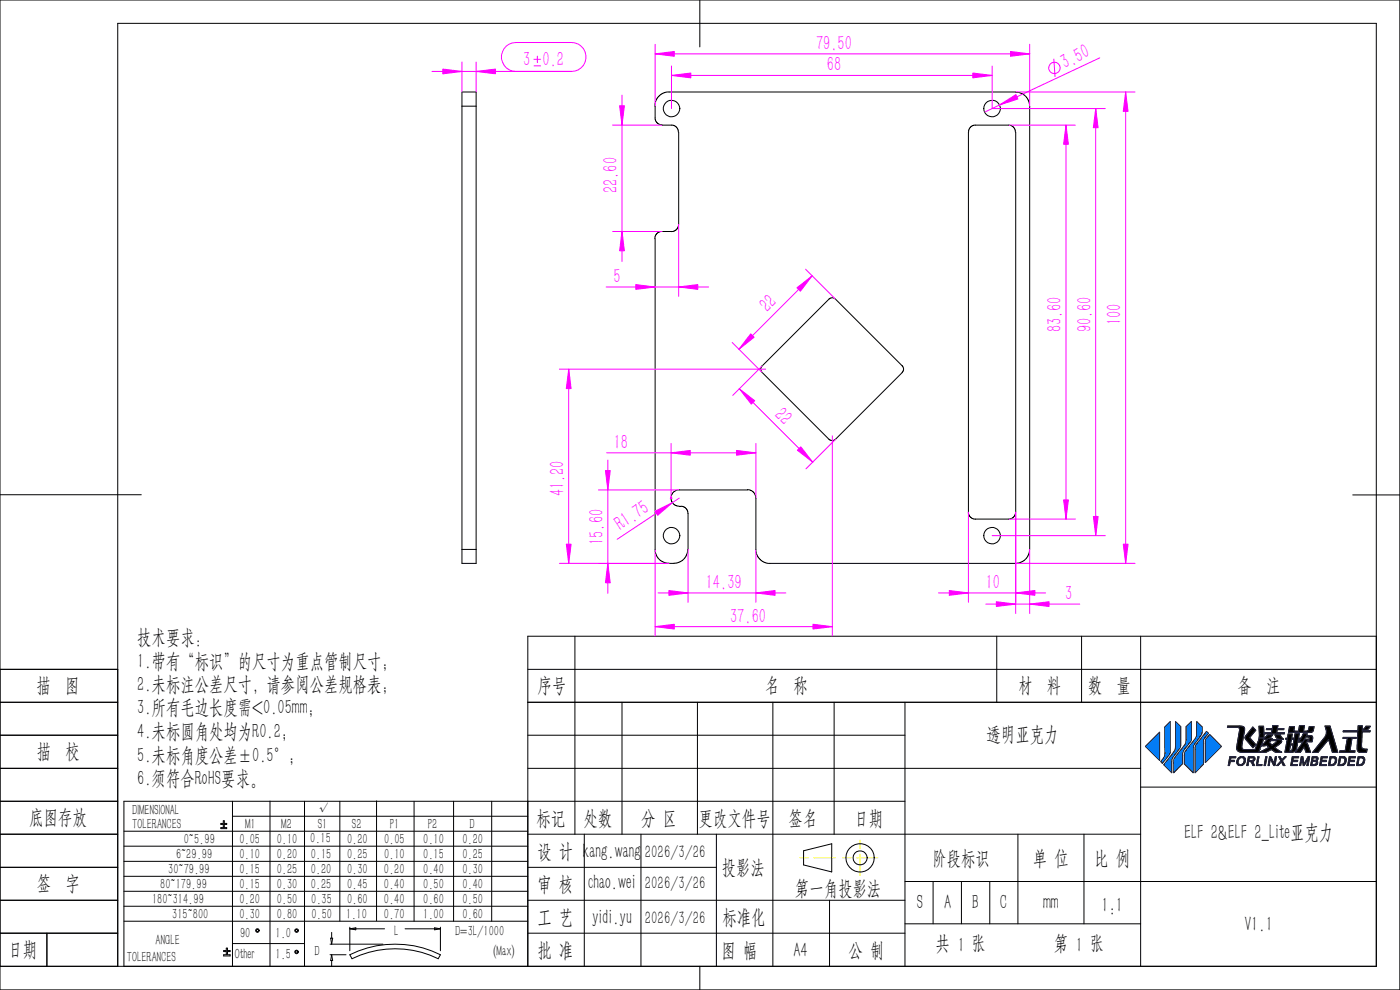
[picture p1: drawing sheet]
<svg xmlns="http://www.w3.org/2000/svg" width="297mm" height="210mm" viewBox="0 0 297 210" stroke-linecap="round" stroke-linejoin="round" font-family="sans-serif">
<path d="M182.5 178.2v1.8M169.7 181.9h1.8M172.7 181.9h4.5M178.7 181.9h1.9M181.7 181.9h4.5M182.5 181.2v4.5" fill="none" stroke="#ff0" stroke-width=".21"/>
<g fill="none" stroke="#000" stroke-width=".21">
<path d="M0 0h297v210h-297zM148.5 0v9.9M98 22.5v-3h3v3M98 22.5v94M98 22.5h3M101 22.5v94M138.9 22.5l.2-1 .6-1 .8-.6 .9-.4h74.1l1 .2 .8 .5 .7 .7 .4 .9v94.7l-.3 1.4-1.1 1.1-.8 .4-.7 .1h-52.1M139 22.5v2.9l.3 .6 .4 .3 .8 .2h2.3l.3 .2 .7 .6 .1 .7M144 28v19.6l-.2 .8-.5 .5-.8 .2M215.4 28l-.3-.9-.8-.6h-7.7l-.7 .5-.4 .6-.1 81.4 .6 .9 1 .3M215.5 28v80.6l-.2 .6-.4 .6-.9 .4M139 50.6v66.4l.5 1.2 .8 .8 1.1 .5h1.6l1-.2 .9-.6 .7-.8 .3-1.4"/>
<path d="M142.5 49.1l-2.7 .1-.7 .6-.2 .8M191.4 77.6l.3 .5-.1 .6-.2 .3-14.3 14.3-.5 .2-.6-.2-14.5-14.4-.1-.5 .1-.7 14.5-14.4 .4-.1 .7 .1 14.3 14.3M0 104.9h30M98 116.5v3h3v-3M98 116.5h3M144.1 107.4h.3M144.4 107.4l.9 .3 .6 .8 .1 8M158.6 103.8l1.1 .5 .6 1 .1 11.7 .1 .5 .4 .8 .6 .7 .8 .4 1.1 .1M158.6 103.9h-14.9l-.5 .2-.5 .5-.4 1.1 .3 .9 .4 .5 1.1 .3M207 110.1h7M287 105h10M122 135v42"/>
<path d="M211.5 135v14M229.4 135v14M242 135v70M292 135h-180v70M0 142h25M0 149h25M0 156h25M112 142h180M112 149h180M112 156h80M132 149v28M148 149v28"/>
<path d="M164 149v56M177 149v28M192 149v56M0 163h25M0 170h25M0 177h25M26.3 176.3h85.7M26.3 179.5h85.7M46.9 175.6h1.2v.2h-1.2zM47.4 174.1h.2v.6h.5v.2h-.5v.5h-.2v-.5h-.5v-.2h.5zM49.3 173.1h62.7M49.3 170v35"/>
<path d="M57.3 169.9v35M64.6 170v34.9M72.1 170v25.4M79.9 169.9v25.4M87.8 170v25.4M96.2 170v25.4M104.3 170v25.4M112 163h130M112 177h130M124 177v28M136 177v28M152 177v28"/>
<path d="M192 170h-165.7v35M215.9 177v19M230 177v19M242 167h50M0 184h25M0 191h25M0 198h25M9.9 198v7M26.3 182.7h85.7M26.3 185.9h85.7M26.3 189.1h85.7M26.3 192.2h85.7"/>
<path d="M26.3 195.4h85.7M70.1 199h.5l-.2 1.3zM70.4 197.8v1.2M74.2 197l1.3-.2v.4zM74.2 196.7v5M74.2 197h7.4M85.9 197h7.5M92.2 196.8l1.2 .2-1.2 .2zM93.4 196.7v5M112 184h40M112 191h80M112 198h80"/>
<path d="M170.5 180.5l5.9-1.5v6l-5.9-1.5zM176 191v14M192 196h50M192 187h100M198 187v9M204 187v9M210 187v9M0 205h292v-200h-267v200M47.5 201.6h.5v-.5h.3v.5h.5v.2h-.5v.6h-.3v-.6h-.5zM47.5 202.5h1.3v.3h-1.3zM49.3 200.2h15.3M70 200.3h11.2"/>
<path d="M70 202.5h3.4M70.4 202.5l.2 1.3h-.5zM70.4 203.8v1.2M74.2 202.5a21.7 21.7 0 0 1 19.2 0l-.4 .9a20.8 20.8 0 0 0-18.3 0zM148.5 205v5"/>
<circle cx="142.5" cy="23" r="1.76"/>
<circle cx="210.5" cy="23" r="1.75"/>
<circle cx="142.5" cy="113.6" r="1.75"/>
<circle cx="210.5" cy="113.6" r="1.75"/>
<circle cx="54.6" cy="197.4" r=".25"/>
<circle cx="54.6" cy="197.4" r=".38"/>
<circle cx="62.9" cy="197.4" r=".24"/>
<circle cx="62.9" cy="197.4" r=".37"/>
<circle cx="182.5" cy="182" r="3"/>
<circle cx="182.5" cy="182" r="1.51"/>
<circle cx="62.9" cy="201.9" r=".23"/>
<circle cx="62.9" cy="201.9" r=".37"/>
</g>
<g fill="#0080ff" stroke="#0080ff" stroke-width=".21">
<path d="M243 158.3l3-3v6z"/>
<path d="M256.6 155.8l2.5 2.5-3.4 3.5v-4.7z" fill-rule="evenodd"/>
<path d="M247.1 154.2l1.1-1.1v6.6l-1.6 2.2-.3-.4 .7-.9 .1-.7z" fill-rule="evenodd"/>
<path d="M255.9 155.2l.5 .3-1 1.3-.1 .4v4.9l-1.8 1.8v-5.5l.2-.5z" fill-rule="evenodd"/>
<path d="M253.9 153.1l1.1 1.1v1.3l-.2 .6-1.5 1.8-.2 .6v5.4l-1.9-1.8v-2.1l.5-1 2.1-2.7z" fill-rule="evenodd"/>
<path d="M251.6 154.1l1.1-1v3.9l-1.8 2.5-.1 2.6-1.8 1.8 .1-3 2.5-3.4z" fill-rule="evenodd"/>
<path d="M249.4 153.1l1.1 1v4.1l-1.8 2.7-.1 3-1.7-1.7 2.4-3.2z" fill-rule="evenodd"/>
</g>
<g fill="#000" stroke="#000" stroke-width=".21">
<path d="M265.8 154.2l.6 .7-1.3 1.6 1.3 1.4-.6 .7-1.7-2.1 .1-.4z" fill-rule="evenodd"/>
<path d="M267.1 154.1h1v2.4h-1z" fill-rule="evenodd"/>
<path d="M268.1 156.8h.8l-1.4 1.4zM260.4 154v.3h2.2l.4 .3-.6 3.4a1.11 1.11 0 0 0 .2 1.3 1.11 1.11 0 0 0 1.3 .3h3.1l.5-1.4h.7l.5-.1 .5 .4-2 1.1h1.4l1.1-.6 .9 .6h1.3l-1.5-1 1.3-1a.37 .37 0 0 0 .1-.5 .37 .37 0 0 0-.4-.2h-1.6l.2-.2h-.8l.3-.2 .5-.6h-1.1l-.8 .8v-.1h-1l-.9 2.4h-2.4l-.4-.4v-.4l.6-3.5a.74 .74 0 0 0-1-.7zM269.6 157.1h1a.21 .21 0 0 1 .2 .2 .21 .21 0 0 1-.2 .2l-.3 .2a.55 .55 0 0 1-.5 .3 .55 .55 0 0 1-.5-.5z" fill-rule="evenodd"/>
<path d="M268.7 154.6h1.2l.1-.7h1.1l-.1 .7h1.4l-.1 .2h-1.4l-.1 .6h1.7v.3h-4.2v-.3h1.4l.2-.6h-1.3z" fill-rule="evenodd"/>
<path d="M270.5 155.9h1.1l.7 .9-1.3-.1z" fill-rule="evenodd"/>
<path d="M274 156.8h.5l-.1 1h-.6zM273.8 158h.5l-.2 1.2-.5 .1zM273.3 155.7l-.2 .9h-.3v.2h.3l-.5 2.8h1.7l.4-.2 .3-.5 .4-2.1h.5l-.4 .6h.9l.6-1.1h.6l.1 .1-.1 1h.7l.2-.9-.1-.3-1.2-.2 .1-.3h-.8l-.5 .9h-.5l.1-1h-.9l-.1 1h-.6l.2-.9z" fill-rule="evenodd"/>
<path d="M276.8 156.8h.7l-.4 .8h.2l.7 2h-.9l-.5-1.1-.8 1.1h-1z" fill-rule="evenodd"/>
<path d="M273.6 154.1h1l-.1 .8 .1 .2h.9l.2-1.2h1l-.2 1.2 1-.1 .2-.9h1.1l-.2 1-.4 .3h-4.9z" fill-rule="evenodd"/>
<path d="M281.1 154h1.1l1.6 5.6h-1.1l-.8-2.8-2.3 2.8h-1.1l2.7-3.4 .2-1.2z" fill-rule="evenodd"/>
<path d="M284.9 156.4h2.8v.2h-.9l-.4 2.7h1v.3h-3.2l.1-.3h1.1l.4-2.7h-.9z" fill-rule="evenodd"/>
<path d="M285 155h3.1v-1h.9v1h1.7l-.1 .2h-1.6l-.2 3.3 .3 .3 .9 .1-.1 .7h-1.5l-.5-.5 .1-3.9h-3.1z" fill-rule="evenodd"/>
<path d="M289.8 154.1h.9a1.23 1.23 0 0 1-1.6 .8z" fill-rule="evenodd"/>
<path d="M260.9 160.5h1.3l-.1 .2h-1l-.1 .6h.9l-.1 .2h-.8l-.2 .9h-.2z" fill-rule="evenodd"/>
<path d="M262.7 160.8l-.3 .7 .1 .6 .4 .3 .8-.1 .5-.7-.1-.9-.3-.2h-.6zM262.9 160.9l.3-.2h.4l.3 .3v.8l-.5 .4h-.5l-.2-.3-.1-.4z" fill-rule="evenodd"/>
<path d="M265 160.7h.6a.33 .33 0 0 1 .4 .4 .33 .33 0 0 1-.5 .2h-.6zM264.8 160.5l-.3 1.9h.3l.1-.9 .5 .1 .4 .8h.3l-.5-.9 .5-.3 .1-.5-.2-.2z" fill-rule="evenodd"/>
<path d="M266.8 160.5h.3l-.3 1.7h.9v.2h-1.2z" fill-rule="evenodd"/>
<path d="M268.5 160.5h.3l-.4 1.9h-.2z" fill-rule="evenodd"/>
<path d="M269.3 160.5h.3l.7 1.5 .3-1.5h.2l-.3 1.9h-.3l-.7-1.5-.3 1.5h-.2z" fill-rule="evenodd"/>
<path d="M271.3 160.5h.3l.3 .7 .7-.7h.2l-.8 .9 .6 1h-.4l-.3-.8-.8 .8h-.3l.9-1z" fill-rule="evenodd"/>
<path d="M274.2 160.5h1.3v.2h-1.1l-.1 .6h1v.2h-1.1l-.1 .7h1.2l-.1 .2h-1.4z" fill-rule="evenodd"/>
<path d="M276.1 160.5h.3l.2 1.6 .9-1.6h.3l-.3 1.9h-.3l.3-1.6-.8 1.6h-.2l-.3-1.6-.3 1.6h-.2z" fill-rule="evenodd"/>
<path d="M278.6 160.7h.4a.3 .3 0 0 1 .4 .4 .3 .3 0 0 1-.5 .2h-.4zM278.4 160.5l-.4 1.9 1.1-.1 .4-.4v-.3l-.2-.2 .3-.3v-.4l-.3-.2zM278.4 161.5h.4a.33 .33 0 0 1 .5 .3 .33 .33 0 0 1-.5 .3l-.5 .1z" fill-rule="evenodd"/>
<path d="M280.3 160.5h1.3v.2h-1.1l-.1 .6h1l-.1 .2h-1l-.1 .7h1.2l-.1 .2h-1.3z" fill-rule="evenodd"/>
<path d="M282.2 160.5l-.4 1.9 1.1-.1 .4-.2 .2-.4v-.8l-.3-.4zM282.4 160.7h.6l.3 .3v.6l-.5 .5-.7 .1z" fill-rule="evenodd"/>
<path d="M284.2 160.5l-.4 1.9 1.2-.1 .5-.5v-.9l-.3-.4zM284.4 160.7h.7l.2 .3-.1 .8-.3 .3-.8 .1z" fill-rule="evenodd"/>
<path d="M286.2 160.5h1.4l-.1 .2h-1.1l-.1 .6h1.1l-.1 .2h-1l-.1 .7h1.1v.2h-1.4z" fill-rule="evenodd"/>
<path d="M288.1 160.5l-.3 1.9 1.1-.1 .5-.5 .1-.9-.4-.4zM288.3 160.7h.7l.3 .3-.2 .8-.3 .3-.7 .1z" fill-rule="evenodd"/>
</g>
<g fill="none" stroke="#212142" stroke-width=".21">
<path d="M243 158.3l3-3v6zM247.1 154.2l1.1-1.1v6.5l-1.6 2.3-.3-.4 .2-.3a1.96 1.96 0 0 0 .6-1.9zM249.4 153.1l1.1 1v4l-.1 .4-.6 .8a2.8 2.8 0 0 0-1.2 2.3v2.3l-1.7-1.7 1.9-2.4a2.33 2.33 0 0 0 .6-1.6zM251.6 154.1l1.1-1v3.9l-.9 1.3a2.73 2.73 0 0 0-.9 2.8l-.1 1-1.8 1.8v-2a2.45 2.45 0 0 1 .9-2l.5-.7a3 3 0 0 0 1.2-2.4zM253.9 153.1l1.1 1.1a3.1 3.1 0 0 1-1 2.9l-.8 1.1-.1 .6v5.1l-1.9-1.8 .2-2.6 1.3-1.8a4.1 4.1 0 0 0 1.2-3.6zM255.9 155.2l.5 .3-.5 .6a1.52 1.52 0 0 0-.6 1.4v4.6l-1.8 1.8v-5.4l.3-.6zM256.6 155.8l2.5 2.5-3.4 3.5v-4.6l.1-.4zM265.8 154.2l.6 .7-1.3 1.6 1.3 1.4-.6 .7-1.6-1.8-.1-.4zM267.1 154.1h1v2.4h-1zM267.2 155.6h.1M267.2 159h.1M267.5 158.2l1.2-.1 .5 .4-2 1.1h1.4l1.1-.6 .9 .6h1.3l-1.5-1 1.4-1.1 .1-.2-.2-.3-1.9-.1 .2-.2h-.8l.8-.8h-1.1l-.8 .8v-.1h-1l-.9 2.4h-2.5l-.3-.6 .6-3.9-.5-.4-3.1-.1v.3h1.9l.6 .1 .1 .5-.7 3.9a1.3 1.3 0 0 0 1.6 .8h3.1l.2-.6"/>
<path d="M267.5 158.2l-.3 .8M268.1 156.8h.8l-1.4 1.4M268.1 156.8l-.6 1.4M268.1 156.8h.1M268.7 154.6h1.2l.1-.7h1.1l-.1 .7h1.4l-.1 .2h-1.4l-.1 .6h1.7v.3h-4.2v-.3h1.4l.2-.6h-1.3zM269.6 157.1l1.2 .1-1 .9-.5-.6zM270.5 155.9h1.1l.7 .9a1.35 1.35 0 0 1-1.6-.4zM273.3 155.7h.9l-.2 .9h.6l.1-1h.9l-.1 1h.5l.5-.9h.8l-.1 .3h.9a.71 .71 0 0 1 .3 1l-.1 .4h-.7l.1-.9-.2-.2h-.5l-.6 1.1h-.9l.4-.6h-.5l-.4 2.1a1.24 1.24 0 0 1-1.5 .7h-.9l.5-2.8h-.3v-.2h.3zM273.6 154.1h1l-.1 .9 .3 .1h.7l.2-1.2h1l-.2 1.2 .9-.1 .3-.9h1.1l-.4 1.1-.7 .2h-4.4zM273.8 158h.5l-.3 1.2-.4 .1zM274 156.8h.5l-.1 1h-.6zM276.8 156.8h.7l-.4 .8h.2l.7 2h-.9l-.5-1.1-.8 1.1h-1z"/>
<path d="M281.1 154h1.1l1.6 5.6h-1.1l-.8-2.8-2.3 2.8h-1.1l2.5-3.1a2.28 2.28 0 0 0 .1-2.5zM284.9 156.4h2.8v.2h-.9l-.4 2.7h1v.3h-3.2l.1-.3h1.1l.4-2.7h-.9zM285 155h3.1v-1h.9v1h1.7l-.1 .2h-1.6l-.1 2a2.03 2.03 0 0 0 .2 1.6l.9 .1-.1 .7-1.7-.1a2.06 2.06 0 0 1-.2-1.6v-2.7h-3.1zM289.8 154.1h.9a1.24 1.24 0 0 1-1.6 .8zM260.9 160.5h1.3l-.1 .2h-1l-.1 .6h.9l-.1 .2h-.8l-.2 .9h-.2zM262.8 160.7a.83 .83 0 0 1 1.2 0 .83 .83 0 0 1 .1 1.1 .9 .9 0 0 1-1.5 .4 .9 .9 0 0 1 .2-1.5zM262.9 160.9a.64 .64 0 0 1 .9 0 .64 .64 0 0 1 .1 .9 .65 .65 0 0 1-1 .4 .65 .65 0 0 1-.1-1zM264.8 160.5h.8a.52 .52 0 0 1 .7 .6 .52 .52 0 0 1-.7 .4l.5 .9h-.3l-.5-.9h-.4l-.1 .9h-.3zM265 160.7h.8a.33 .33 0 0 1 .1 .5 .33 .33 0 0 1-.4 .1h-.6zM266.8 160.5h.3l-.3 1.7h.9v.2h-1.2zM268.5 160.5h.3l-.4 1.9h-.2zM269.3 160.5h.3l.7 1.5 .3-1.5h.2l-.3 1.9h-.3l-.7-1.5-.3 1.5h-.2z"/>
<path d="M271.3 160.5h.3l.3 .7 .7-.7h.2l-.8 .9 .6 1h-.4l-.3-.8-.8 .8h-.3l.9-1zM274.2 160.5h1.3v.2h-1.1l-.1 .6h1v.2h-1.1l-.1 .7h1.2l-.1 .2h-1.4zM276.1 160.5h.3l.2 1.6 .9-1.6h.3l-.3 1.9h-.3l.3-1.6-.8 1.6h-.2l-.3-1.6-.3 1.6h-.2zM278.4 160.5h.7a.44 .44 0 0 1 .5 .3 .44 .44 0 0 1-.3 .6 .59 .59 0 0 1 .1 .7 .59 .59 0 0 1-.7 .3h-.7zM278.4 161.5h.4a.36 .36 0 0 1 .5 .4 .36 .36 0 0 1-.5 .3h-.5zM278.6 160.7h.5a.3 .3 0 0 1 .2 .4 .3 .3 0 0 1-.4 .2h-.4zM280.3 160.5h1.3v.2h-1.1l-.1 .6h1l-.1 .2h-1l-.1 .7h1.2l-.1 .2h-1.3zM282.2 160.5h.6a.81 .81 0 0 1 .8 .5 .81 .81 0 0 1-.3 1l-.1 .1a1.54 1.54 0 0 1-1.4 .3zM282.4 160.7h.3a.71 .71 0 0 1 .7 .7 .71 .71 0 0 1-.7 .7l-.6 .1zM284.2 160.5h.6a.81 .81 0 0 1 .8 .5 .81 .81 0 0 1-.2 1l-.2 .1a1.54 1.54 0 0 1-1.4 .3zM284.4 160.7h.4a.71 .71 0 0 1 .6 .7 .71 .71 0 0 1-.6 .7l-.7 .1zM286.2 160.5h1.4l-.1 .2h-1.1l-.1 .6h1.1l-.1 .2h-1l-.1 .7h1.1v.2h-1.4z"/>
<path d="M288.1 160.5h.7a.73 .73 0 0 1 .7 .4 .73 .73 0 0 1-.1 .8l-.3 .4a1.54 1.54 0 0 1-1.3 .3zM288.3 160.7h.6a.74 .74 0 0 1 .4 .7 .74 .74 0 0 1-.5 .7l-.7 .1z"/>
</g>
<g fill="none" stroke="#f0f" stroke-width=".21">
<path d="M91.7 15.2h29.5a3.1 3.1 0 0 0 3.1-3.1 3.1 3.1 0 0 0-3.1-3.1h-11.8a3.1 3.1 0 0 0-3 3.1 3.1 3.1 0 0 0 3 3.1M98 13.2v6.3M101 13.2v6.3M113.3 14h1.4M113.3 12.6h1.4M114 11.9v1.4M139 9.4v13.1M139 11.4h79.4M142.5 16h68M142.5 14v9M210.5 14v9h24M215.5 19.5h25.3"/>
<path d="M218.4 9.4v13.1M223.6 12.5l.2 3.8M233.3 12.3l-24.4 11.5M238.8 19.5v100M130 26.5h10.5M132 20.2v35.3M214 26.5h14.1M226.1 26.5v83.6M232.5 23v90.6M130 49.1h10.5M144 47.6v15.3M170.9 57.1l6.3 6.4"/>
<path d="M172.3 58.5l-15.5 15.6M118.7 78.3h43.7M120.6 78.3v41.2M128.6 60.9h21.7M155.3 72.6l6.4 6.4M161.7 77.6l-6.3 6.3M128.7 96.1h31.7M128.9 97.6v28.3M142.4 94.1v11.7M156.8 82.5l15.6 15.5M160.4 94.1v11.6M176.6 92.5v42.5"/>
<path d="M177.2 93.2l-6.2 6.2M118.7 119.5h23.2M127 103.9h17.1M139 116.5v18.5M142.2 105.7h.3M142.2 105.5l.3 .3M142.5 105.5l-.3 .3M144.1 105.7l-13.2 8.7M146 116.5v11.3M160.4 116.5v11.3M205.4 108.6v19.2M210.5 113.6h24"/>
<path d="M214 110.1h14.1M215.5 119.5h25.3M215.5 108.6v21.5M218.4 116.5v13.6M139 132.9h37.6M139.6 125.8h27.1M199.1 125.8h22.7M209.1 128.1h20"/>
<circle cx="223.7" cy="14.4" r="1.21"/>
</g>
<g fill="#f0f" stroke="#f0f" stroke-width=".21">
<path d="M142.4 96.1l4-.6v1.1z"/>
<path d="M156.3 95.5l4.1 .6-4.1 .5z"/>
<path d="M169.2 95.5l.7-.7 2.5 3.2z"/>
<path d="M156.8 82.5l3.3 2.5-.7 .7z"/>
<path d="M139 132.9l4-.5v1z"/>
<path d="M172.5 132.4l4.1 .5-4.1 .5z"/>
<path d="M120.1 115.4h1.1l-.6 4.1z"/>
<path d="M120.6 78.3l.6 4.1h-1.1z"/>
<path d="M206.4 15.5l4.1 .5-4.1 .5z"/>
<path d="M142.5 16l4.1-.5v1z"/>
<path d="M214.4 10.9l4 .5-4 .5z"/>
<path d="M139 11.4l4-.5v1z"/>
<path d="M225.6 106h1.1l-.6 4.1z"/>
<path d="M232.5 23l.5 4.1h-1.1z"/>
<path d="M226.1 26.5l.6 4.1h-1.1z"/>
<path d="M231.9 109.6h1.1l-.5 4z"/>
<path d="M238.3 115.4h1l-.5 4.1z"/>
<path d="M212 22.3l3.5-2.2 .4 .9z"/>
<path d="M238.8 19.5l.5 4.1h-1z"/>
<path d="M215.5 125.8l4-.5v1z"/>
<path d="M201.4 125.3l4 .5-4 .5z"/>
<path d="M218.4 128.1l4.1-.5v1.1z"/>
<path d="M211.4 127.6l4.1 .5-4.1 .6z"/>
<path d="M132 49.1l.5 4.1h-1.1z"/>
<path d="M131.4 22.4h1.1l-.5 4.1z"/>
<path d="M134.9 60.4l4.1 .5-4.1 .5z"/>
<path d="M141.9 125.3l4.1 .5-4.1 .5z"/>
<path d="M144 60.9l4-.5v1z"/>
<path d="M160.4 125.8l4-.5v1z"/>
<path d="M128.9 119.5l.6 4.1h-1.1z"/>
<path d="M138.9 108.5l3.7-1.9-3.1 2.7z"/>
<path d="M128.4 99.8h1.1l-.6 4.1z"/>
<path d="M159.3 70.8l.7 .7-3.2 2.6z"/>
<path d="M169.1 61l3.2-2.5-2.5 3.3z"/>
<path d="M101 15.2l4.1-.6v1.1z"/>
<path d="M93.9 14.6l4.1 .6-4.1 .5z"/>
</g>
<g font-size="4.4" fill="#f0f">
<text x="173.1" y="10.6">79.50</text>
<text x="111" y="13.9">3</text>
<text x="115.1" y="13.9">0.2</text>
<text x="175.4" y="15.2">68</text>
<text x="225.9" y="14.6" transform="rotate(-25 225.9 14.6)">3.50</text>
<text x="131" y="41" transform="rotate(-90 131 41)">22.60</text>
<text x="130.1" y="60">5</text>
<text x="162.9" y="66.5" transform="rotate(-45 162.9 66.5)">22</text>
<text x="225.2" y="70.5" transform="rotate(-90 225.2 70.5)">83.60</text>
<text x="231.5" y="70.5" transform="rotate(-90 231.5 70.5)">90.60</text>
<text x="237.9" y="69" transform="rotate(-90 237.9 69)">100</text>
<text x="164.1" y="88.3" transform="rotate(45 164.1 88.3)">22</text>
<text x="130.2" y="95.2">18</text>
<text x="119.7" y="105.3" transform="rotate(-90 119.7 105.3)">41.20</text>
<text x="131.7" y="112.7" transform="rotate(-33 131.7 112.7)">R1.75</text>
<text x="128" y="115.6" transform="rotate(-90 128 115.6)">15.60</text>
<text x="149.7" y="124.9">14.39</text>
<text x="209.1" y="124.9">10</text>
<text x="226" y="127.3">3</text>
<text x="154.9" y="132.1">37.60</text>
</g>
<g font-size="4.4">
<text x="29.1" y="136.6">技术要求：</text>
<text x="29.1" y="141.6">1.带有“标识”的尺寸为重点管制尺寸；</text>
<text x="7.7" y="146.8">描 图</text>
<text x="29.1" y="146.6">2.未标注公差尺寸，请参阅公差规格表；</text>
<text x="114" y="146.8">序号</text>
<text x="162.3" y="146.8">名 称</text>
<text x="216" y="146.8">材 料</text>
<text x="230.8" y="146.8">数 量</text>
<text x="262.5" y="146.8">备 注</text>
<text x="29.1" y="151.6">3.所有毛边长度需&lt;0.05mm；</text>
<text x="7.8" y="160.8">描 校</text>
<text x="29.1" y="156.5">4.未标圆角处均为R0.2；</text>
<text x="29.1" y="161.5">5.未标角度公差±0.5°；</text>
<text x="209.3" y="157.2">透明亚克力</text>
<text x="29.1" y="166.5">6.须符合RoHS要求。</text>
<text x="6.2" y="174.8">底图存放</text>
<text x="113.8" y="175">标记</text>
<text x="123.8" y="175">处数</text>
<text x="136" y="175">分 区</text>
<text x="148.2" y="175">更改文件号</text>
<text x="167.3" y="175">签名</text>
<text x="181.3" y="175">日期</text>
<text x="251.2" y="178.1">ELF 2&amp;ELF 2_Lite亚克力</text>
<text x="114" y="182">设 计 kang.wang</text>
<text x="153.1" y="185.5">投影法</text>
<text x="197.8" y="183.5">阶段标识</text>
<text x="219.1" y="183.5">单 位</text>
<text x="232.2" y="183.5">比 例</text>
<text x="7.8" y="188.8">签 字</text>
<text x="114" y="188.9">审 核</text>
<text x="124.8" y="188.6">chao.wei</text>
<text x="168.7" y="190">第一角投影法</text>
<text x="114" y="196">工 艺</text>
<text x="125.6" y="196">yidi.yu</text>
<text x="153.2" y="196">标准化</text>
<text x="194.5" y="192.9">S</text>
<text x="200.3" y="192.9">A</text>
<text x="206.2" y="192.9">B</text>
<text x="212.1" y="192.9">C</text>
<text x="221.3" y="192.9">mm</text>
<text x="233.7" y="193.5">1:1</text>
<text x="264" y="197.5">V1.1</text>
<text x="1.8" y="202.8">日期</text>
<text x="114" y="202.9">批 准</text>
<text x="153.1" y="202.9">图 幅</text>
<text x="168.3" y="202.9">A4</text>
<text x="180" y="202.9">公 制</text>
<text x="198.5" y="201.5">共 1 张</text>
<text x="223.6" y="201.5">第 1 张</text>
</g>
<g font-size="3.9">
<text x="136.8" y="181.9">2026/3/26</text>
<text x="136.8" y="188.6">2026/3/26</text>
<text x="136.8" y="195.9">2026/3/26</text>
</g>
<g font-size="3.1">
<text x="28.1" y="172.9">DIMENSIONAL</text>
<text x="67.6" y="172.3">√</text>
<text x="28.1" y="175.8">TOLERANCES</text>
<text x="39" y="179">0~5.99</text>
<text x="50.8" y="179">0.05</text>
<text x="52" y="175.8">M1</text>
<text x="58.7" y="179">0.10</text>
<text x="59.6" y="175.8">M2</text>
<text x="65.8" y="178.9">0.15</text>
<text x="67.4" y="175.8">S1</text>
<text x="73.6" y="178.9">0.20</text>
<text x="74.6" y="175.8">S2</text>
<text x="81.5" y="179">0.05</text>
<text x="82.7" y="175.8">P1</text>
<text x="89.8" y="179">0.10</text>
<text x="90.8" y="175.8">P2</text>
<text x="98.1" y="179">0.20</text>
<text x="99.6" y="175.8">D</text>
<text x="35.7" y="185.3">30~79.99</text>
<text x="37.3" y="182.2">6~29.99</text>
<text x="50.8" y="185.3">0.15</text>
<text x="50.8" y="182.2">0.10</text>
<text x="58.7" y="185.3">0.25</text>
<text x="58.7" y="182.2">0.20</text>
<text x="65.9" y="182.2">0.15</text>
<text x="65.9" y="185.3">0.20</text>
<text x="73.6" y="185.3">0.30</text>
<text x="73.6" y="182.2">0.25</text>
<text x="81.4" y="185.4">0.20</text>
<text x="81.5" y="182.2">0.10</text>
<text x="89.8" y="185.4">0.40</text>
<text x="89.8" y="182.2">0.15</text>
<text x="98.1" y="185.4">0.30</text>
<text x="98.1" y="182.2">0.25</text>
<text x="32.3" y="191.8">180~314.99</text>
<text x="34" y="188.6">80~179.99</text>
<text x="50.8" y="191.8">0.20</text>
<text x="50.8" y="188.6">0.15</text>
<text x="58.7" y="191.8">0.50</text>
<text x="58.7" y="188.6">0.30</text>
<text x="65.9" y="188.6">0.25</text>
<text x="66" y="191.8">0.35</text>
<text x="73.6" y="188.5">0.45</text>
<text x="73.6" y="191.7">0.60</text>
<text x="81.4" y="191.8">0.40</text>
<text x="81.4" y="188.6">0.40</text>
<text x="89.8" y="188.6">0.50</text>
<text x="89.8" y="191.8">0.60</text>
<text x="98.1" y="191.8">0.50</text>
<text x="98.1" y="188.6">0.40</text>
<text x="36.5" y="194.9">315~800</text>
<text x="50.8" y="194.9">0.30</text>
<text x="58.7" y="194.9">0.80</text>
<text x="66.1" y="195">0.50</text>
<text x="73.4" y="194.9">1.10</text>
<text x="81.4" y="194.9">0.70</text>
<text x="89.8" y="194.9">1.00</text>
<text x="98.1" y="194.9">0.60</text>
<text x="33" y="200.4">ANGLE</text>
<text x="49.8" y="203.5">Other</text>
<text x="50.9" y="199">90</text>
<text x="58.5" y="203.5">1.5</text>
<text x="58.5" y="199">1.0</text>
<text x="66.7" y="202.7">D</text>
<text x="83.6" y="198.6">L</text>
<text x="96.6" y="198.6">D=3L/1000</text>
<text x="104.7" y="202.7">(Max)</text>
<text x="26.9" y="204">TOLERANCES</text>
</g>
</svg>
